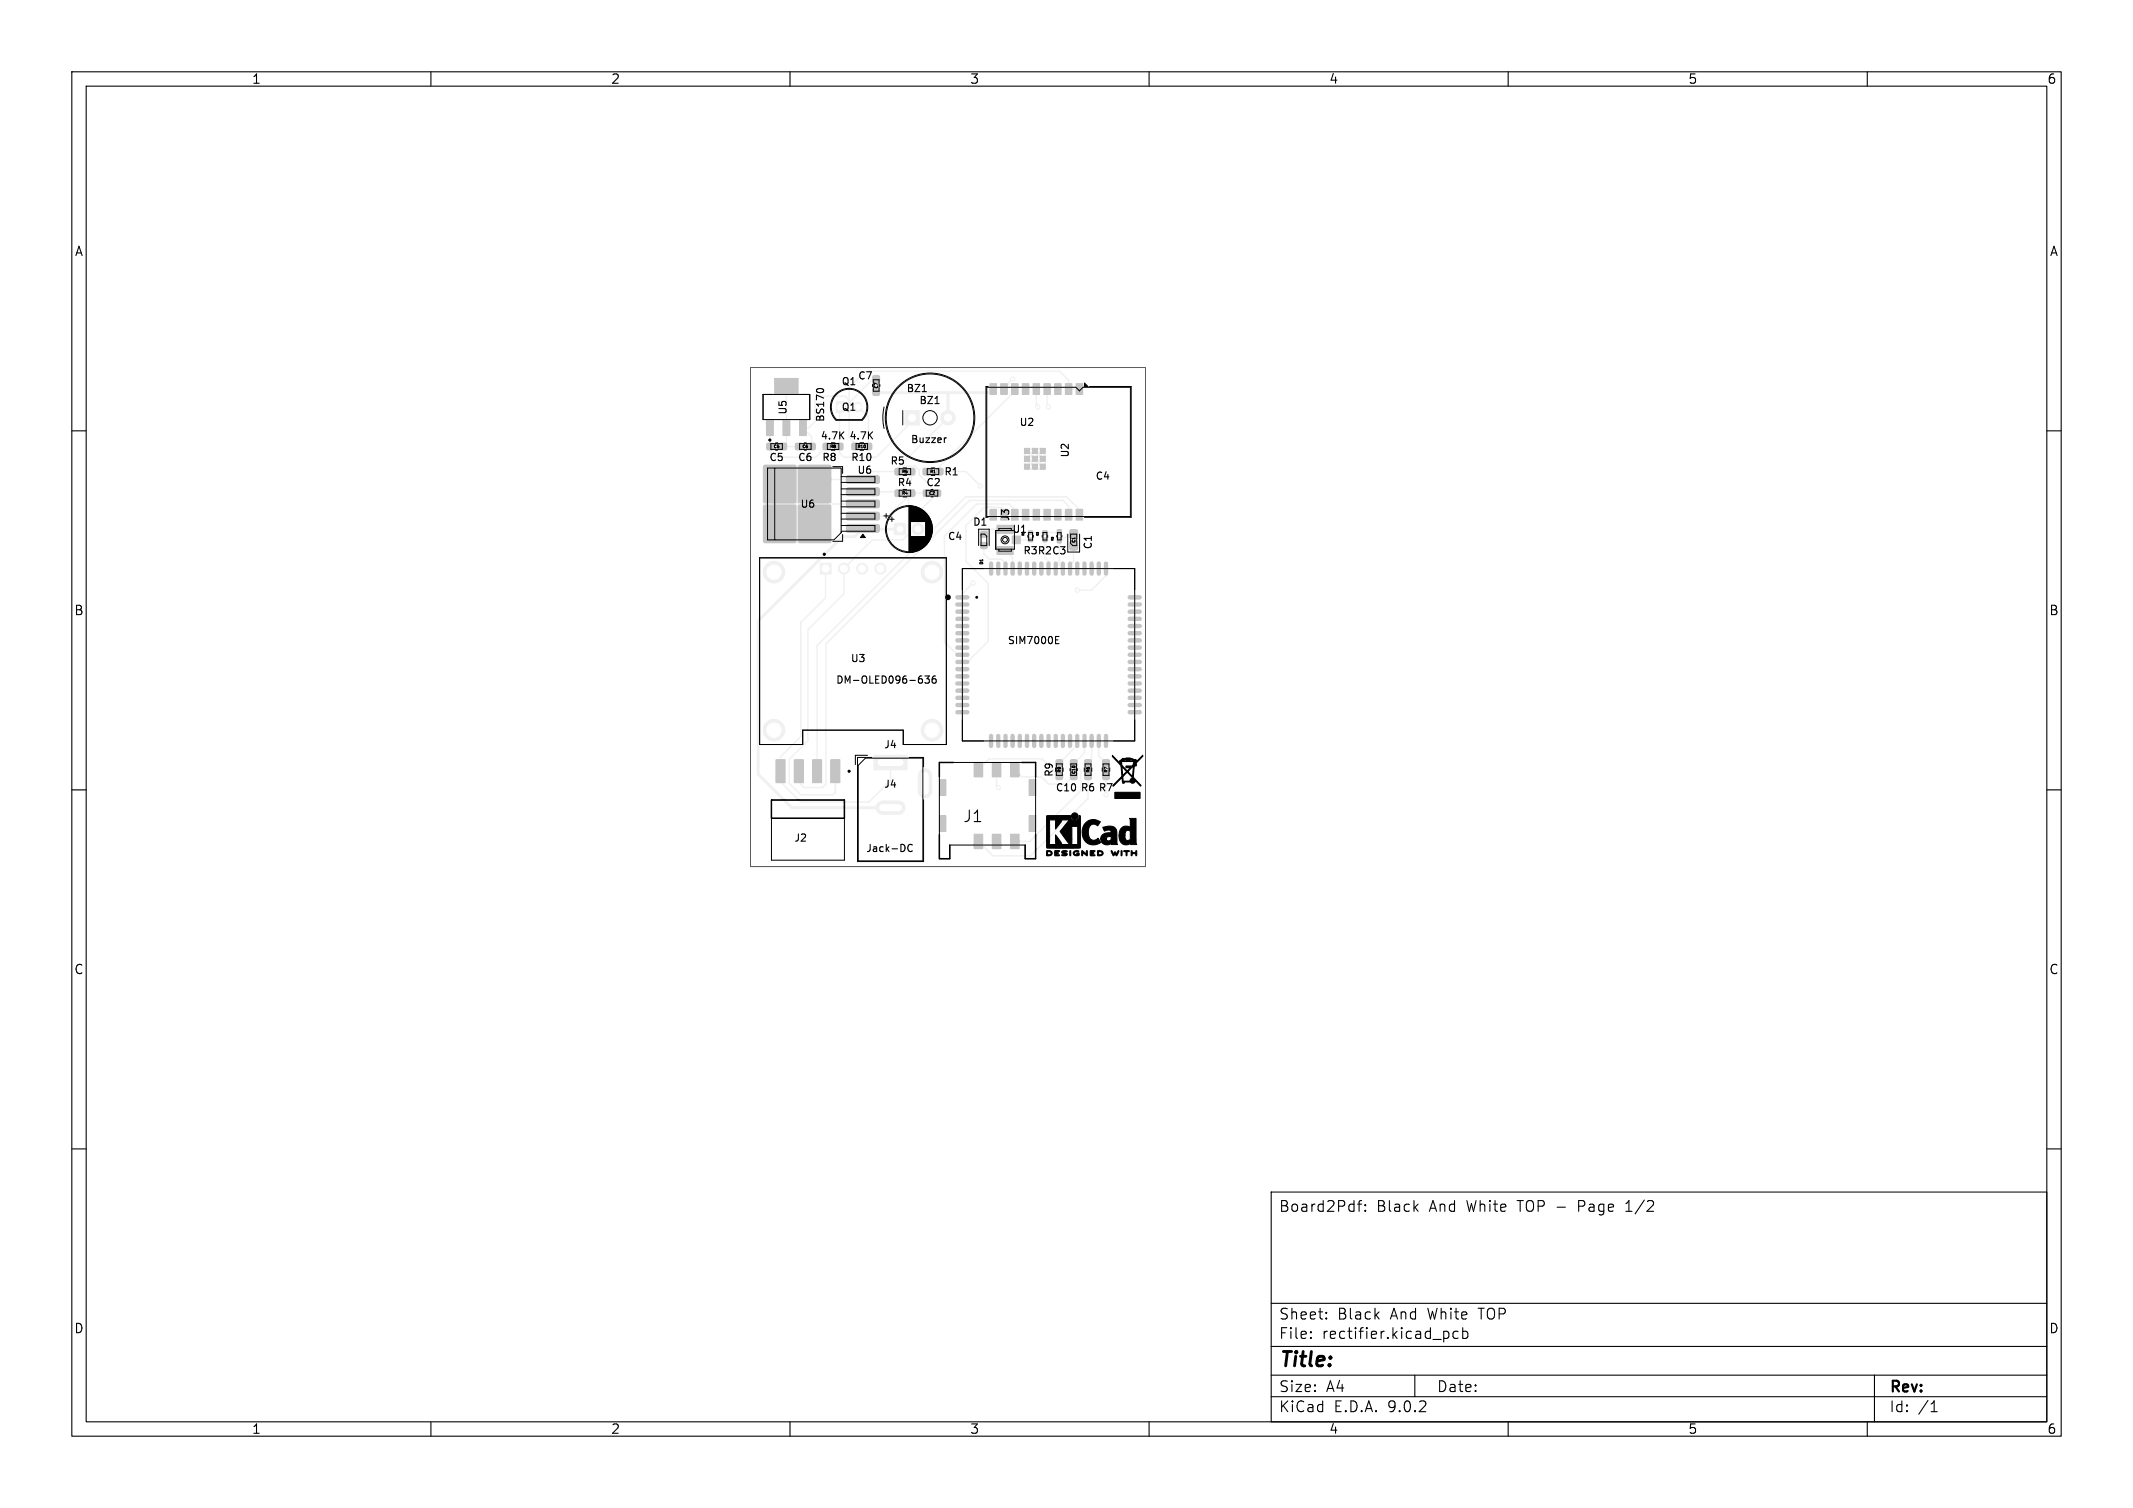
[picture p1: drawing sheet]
<svg xmlns="http://www.w3.org/2000/svg" width="297mm" height="210mm" viewBox="0 0 297 210" stroke-linecap="round" stroke-linejoin="round" font-family="sans-serif">
<g fill="#f0f0f0" stroke="#f0f0f0" stroke-width=".14">
<path d="M112.5 61.8h1v.8h-1z"/>
<path d="M110.8 61.8h.9v.8h-.9z"/>
<path d="M136.6 74h.8v.8h-.8z"/>
<path d="M136.6 75.6h.8v.7h-.8z"/>
<path d="M147.1 107.7h.8v.8h-.8z"/>
<path d="M147.1 105.9h.8v.8h-.8z"/>
<path d="M126.5 65.3h.8v.8h-.8z"/>
<path d="M124.7 65.3h.8v.8h-.8z"/>
<path d="M149 75.4h.2h.8l.1 .2-.1 .9-.2 .1-.8-.1-.1-.1z"/>
<path d="M149 73.8l.2-.1 .8 .1 .1 .2-.1 .9-.2 .1-.8-.1-.1-.1z"/>
<path d="M106.7 58.5h1v2.2h-1z"/>
<path d="M109 58.5h1v2.2h-1z"/>
<path d="M111.3 58.5h1v2.2h-1z"/>
<path d="M107.9 52.7h3.2v2.2h-3.2z"/>
<path d="M114.2 78.4h1.5v1.5h-1.5z"/>
<path d="M121.6 52.4h.8v.9h-.8z"/>
<path d="M121.6 54.1h.8v.9h-.8z"/>
<path d="M126.5 68.3h.8v.8h-.8z"/>
<path d="M124.7 68.3h.8v.8h-.8z"/>
<path d="M138.8 76.1h2.3v1.1h-2.3z"/>
<path d="M138.8 73.2h2.3v1.1h-2.3z"/>
<path d="M140.9 74.7h1.1v1h-1.1z"/>
<path d="M145.2 73.9h.6v.5h-.6z"/>
<path d="M145.2 75h.6v.4h-.6z"/>
<path d="M143.3 113.6h.9v2.2h-.9z"/>
<path d="M143.3 108.6h.9v2.2h-.9z"/>
<path d="M130.8 108.6h.9v2.2h-.9z"/>
<path d="M130.8 113.6h.9v2.2h-.9z"/>
<path d="M140.7 116.2h1.2v2h-1.2z"/>
<path d="M138.2 116.2h1.2v2h-1.2z"/>
<path d="M135.6 116.2h1.2v2h-1.2z"/>
<path d="M140.7 106.2h1.2v2h-1.2z"/>
<path d="M138.2 106.2h1.2v2h-1.2z"/>
<path d="M135.6 106.2h1.2v2h-1.2z"/>
<path d="M115.7 105.8h1.2v3.2h-1.2z"/>
<path d="M113.1 105.8h1.3v3.2h-1.3z"/>
<path d="M110.6 105.8h1.3v3.2h-1.3z"/>
<path d="M108.1 105.8h1.2v3.2h-1.2z"/>
<path d="M126 57.2h2v2h-2z"/>
<path d="M149.8 53.4h.9v1.5h-.9z"/>
<path d="M148.3 53.4h1v1.5h-1z"/>
<path d="M146.8 53.4h1v1.5h-1z"/>
<path d="M145.3 53.4h.9v1.5h-.9z"/>
<path d="M143.9 53.4h.8v1.5h-.8z"/>
<path d="M142.4 53.4h.8v1.5h-.8z"/>
<path d="M140.9 53.4h.8v1.5h-.8z"/>
<path d="M139.3 53.4h.9v1.5h-.9z"/>
<path d="M137.8 53.4h.9v1.5h-.9z"/>
<path d="M137.8 70.9h.9v1.5h-.9z"/>
<path d="M140.9 70.9h.8v1.5h-.8z"/>
<path d="M142.4 70.9h.8v1.5h-.8z"/>
<path d="M143.9 70.9h.8v1.5h-.8z"/>
<path d="M145.3 70.9h.9v1.5h-.9z"/>
<path d="M146.8 70.9h1v1.5h-1z"/>
<path d="M148.3 70.9h1v1.5h-1z"/>
<path d="M149.8 70.9h.9v1.5h-.9z"/>
<path d="M142.6 62.4h2.9v2.9h-2.9z"/>
<path d="M124.6 73l.2-.1 1.2 .1 .1 .1-.1 1.3-.1 .1-1.3-.1-.1-.2z"/>
<path d="M106.8 61.8h.9v.8h-.9z"/>
<path d="M108.5 61.8h1v.8h-1z"/>
<path d="M128.6 68.3h.8v.8h-.8z"/>
<path d="M130.2 68.3h.7v.8h-.7z"/>
<path d="M143.2 75h.6v.4h-.6z"/>
<path d="M143.2 73.9h.6v.5h-.6z"/>
<path d="M118.7 61.8h.8v.8h-.8z"/>
<path d="M120.5 61.8h.8v.8h-.8z"/>
<path d="M151.1 107.7h.8v.8h-.8z"/>
<path d="M151.1 105.9h.8v.8h-.8z"/>
<path d="M149.1 105.9h.8v.9h-.8z"/>
<path d="M149.1 107.6h.8v.9h-.8z"/>
<path d="M128.6 65.3h.8v.8h-.8z"/>
<path d="M130.4 65.3h.8v.8h-.8z"/>
<path d="M153.6 107.7h.8v.8h-.8z"/>
<path d="M153.6 105.9h.8v.8h-.8z"/>
<path d="M117.9 73.1l.2-.1h4.1l.2 .2v.7v.2h-.2h-4.1h-.2l-.1-.2z"/>
<path d="M117.9 71.4l.2-.1h4.1l.2 .2v.7v.2h-.2h-4.1h-.2l-.1-.2z"/>
<path d="M117.9 69.7l.2-.1h4.1l.2 .2v.7v.2h-.2h-4.1h-.2l-.1-.2z"/>
<path d="M106.4 64.9l.2-.1h8.8l.2 .1 .1 .1v10.3l-.1 .2-.2 .1h-8.8l-.2-.1-.1-.2v-10.3z"/>
<path d="M117.9 68l.2-.1h4.1l.2 .2v.7v.2h-.2h-4.1h-.2l-.1-.2z"/>
<path d="M117.9 66.3l.2-.1h4.1l.2 .2v.7v.2h-.2h-4.1h-.2l-.1-.2z"/>
<path d="M114.7 61.8h.8v.8h-.8z"/>
<path d="M116.5 61.8h.8v.8h-.8z"/>
<path d="M147.2 73.8h.6v.6h-.6z"/>
<path d="M147.2 74.9h.6v.7h-.6z"/>
<path d="M116.4 55.9h1.1v1.5h-1.1z"/>
<path d="M121.7 105.2h4.6v2h-4.6z"/>
<circle cx="117.5" cy="79.2" r=".75"/>
<circle cx="120" cy="79.2" r=".75"/>
<circle cx="122.6" cy="79.2" r=".75"/>
<circle cx="107.8" cy="79.7" r="1.5"/>
<circle cx="129.8" cy="79.7" r="1.5"/>
<circle cx="129.8" cy="101.7" r="1.5"/>
<circle cx="107.8" cy="101.7" r="1.5"/>
<circle cx="132" cy="58.2" r="1"/>
<circle cx="144.7" cy="62.8" r=".3"/>
<circle cx="143.5" cy="62.8" r=".3"/>
<circle cx="145.2" cy="63.3" r=".3"/>
<circle cx="144.1" cy="63.3" r=".3"/>
<circle cx="143" cy="63.3" r=".3"/>
<circle cx="144.6" cy="63.9" r=".3"/>
<circle cx="143.5" cy="63.9" r=".3"/>
<circle cx="145.2" cy="64.4" r=".3"/>
<circle cx="144.1" cy="64.4" r=".3"/>
<circle cx="143" cy="64.4" r=".3"/>
<circle cx="144.6" cy="65" r=".3"/>
<circle cx="143.5" cy="65" r=".3"/>
<circle cx="127.8" cy="73.7" r=".8"/>
<circle cx="136.5" cy="67.7" r=".3"/>
<circle cx="135.5" cy="81.2" r=".3"/>
<circle cx="150" cy="82.2" r=".3"/>
<circle cx="141" cy="52.8" r=".3"/>
<circle cx="144.5" cy="56.7" r=".3"/>
<circle cx="146" cy="56.7" r=".3"/>
<circle cx="154" cy="110.7" r=".3"/>
<circle cx="139" cy="109.7" r=".3"/>
</g>
<g fill="none" stroke="#f0f0f0" stroke-width=".6">
<path d="M138 78.5v1.4M139 78.5v1.4M140 78.5v1.4M141 78.5v1.4M142 78.5v1.4M143 78.5v1.4M144 78.5v1.4M145 78.5v1.4M146 78.5v1.4M147 78.5v1.4M148 78.5v1.4M149 78.5v1.4"/>
<path d="M150 78.5v1.4M151 78.5v1.4M152 78.5v1.4M153 78.5v1.4M154 78.5v1.4M133.3 83.2h1.4M133.3 84.2h1.4M133.3 85.2h1.4M133.3 86.2h1.4M133.3 87.2h1.4M133.3 88.2h1.4M133.3 89.2h1.4"/>
<path d="M133.3 90.2h1.4M133.3 91.2h1.4M133.3 92.2h1.4M133.3 93.2h1.4M133.3 94.2h1.4M133.3 95.2h1.4M133.3 96.2h1.4M133.3 97.2h1.4M133.3 98.2h1.4M133.3 99.2h1.4M157.3 83.2h1.4M157.3 84.2h1.4"/>
<path d="M157.3 85.2h1.4M157.3 86.2h1.4M157.3 87.2h1.4M157.3 88.2h1.4M157.3 89.2h1.4M157.3 90.2h1.4M157.3 91.2h1.4M157.3 92.2h1.4M157.3 93.2h1.4M157.3 94.2h1.4M157.3 95.2h1.4M157.3 96.2h1.4"/>
<path d="M157.3 97.2h1.4M157.3 98.2h1.4M157.3 99.2h1.4M138 102.5v1.4M139 102.5v1.4M140 102.5v1.4M141 102.5v1.4M142 102.5v1.4M143 102.5v1.4M144 102.5v1.4M145 102.5v1.4M146 102.5v1.4"/>
<path d="M147 102.5v1.4M148 102.5v1.4M149 102.5v1.4M150 102.5v1.4M151 102.5v1.4M152 102.5v1.4M153 102.5v1.4M154 102.5v1.4"/>
</g>
<path d="M119.5 56.5v.4" fill="none" stroke="#f0f0f0" stroke-width="1.1"/>
<path d="M122.9 112.5h2.2M128.8 108v2.2" fill="none" stroke="#f0f0f0" stroke-width="2"/>
<g fill="none" stroke="#f0f0f0" stroke-width=".2">
<path d="M107.2 59.6l.1 3.4M109.5 53.8v7.9l-.5 .5h2.3M113.5 55.7v3l-.9 .9h-.8l1.2 1.2v1.4M114 55.2h3.7l.5 .5M116.9 56.7v6.4l.6 .6h4.5l5-5v-.5M119.5 56.7l1.4 1.4v4.1M122 52.8h-.5l-3.3 3.3M122 54.5l.1 .2M132 58.2l-6.9 6.9v.6M138.3 54.2l-.5 .5M141 52.8l-.5 .5v.2l-.7 .7M141.3 54.2v.3l-10.5 10.5v.7h3.7l2 2"/>
<path d="M144.3 54.2v2.3l.2 .2M145.8 54.2v2.3l.2 .2M145.8 54.5l.2 .2M150.3 54.2h-1.5v-1.2l-1.3-1.3h-27l-2.3 2.3v6.9M115 79.2v4l-3.5 3.5v15.9l-2.8 2.8v3.5l2.8 2.8h9.5l3-3v-2.5M115.1 62.2l-1.5 1.5h-5.6M117 78.7l.5 .5M117.5 79.2v3.5l-5 5v15.5l-2.6 2.6v3.3l1.6 1.6h4.5l.3-.3v-3M119.1 61.8v.4M120.1 73.6l.1 .1M125.1 65.7l.8-.8h1.5l.6 .6v.6l2.5 2.6-2.7 2.7v2.3M125.1 65.7h-3.9l-1.1 1.1h-5.7l-3.4 3.4h9.1"/>
<path d="M126.5 69.1v5.3l-.8 .8h-4.2l-4 4M126.9 65.7v1.2l-1.8 1.8-.2-.2h-4.8M129 68.7h-2.1l-3.2 3.2h-3.6M137 76v1.1l.8 .8h1.6l.6 .6v.7M139.2 73.7l-.5 .5v1.9l.5 .6h.7l1.1 1v1.5M139.5 71.7v-1h-2.5l-2.5 2.5v5l3.1 3.1v8l-2.9 2.9h-.7M139.9 73.7h-2.2l-.7 .7M141.3 71.7v-.7l-.8-.8h-4.5l-4.5 4.5v4.2h.1l-.1 10.5 1.8 1.8h.7M141.5 75.2h2M143.5 74.2h3.9M145.5 75.2v2.5l.5 .5v1M148.8 71.7v-1.2l-.8-.8h-13l-20 20v19.5l-.5 .5h-2.5l-.8-.8v-1.5"/>
<path d="M149.5 76v2.2l-.5 .5v.5M149.5 74.4h-.7l-.9 .9h-.4v3.4l.5 .5M150.3 71.7v-.7l-1.8-1.8h-14l-20.7 20.7v17.5M154 78.5v1.7l-2 2h-2M135.5 81.2l-1.5 1.5v.5M136.2 107.2l1.5-1.5h7.4l2.4 2.4M138.8 107.2v2.3l.2 .2M139 117.7h.1M141.3 107.2l1 1h2.7l1 1h2.4l1.1-1.2M150 103.2v.6l-2.5 2.5M151 103.2v1.6l-1.5 1.5 1 1v2.8l-7.1 7.1h-2.1M151.5 108.1v3.1l-8 8h-5.3l-2-2"/>
<path d="M152 103.2v2.6l-.5 .5M153 103.2v2.1l1 1M154 108.1v2.6"/>
</g>
<path d="M122.1 54.7h15.7M132 54.7v3.5M120.1 73.6l-1.1 1.1h-1.7l-11.7 11.8v21.3l4.6 4.7h13.8M120.2 73.7h5.1" fill="none" stroke="#f0f0f0" stroke-width=".4"/>
<g fill="#fff" stroke="#fff" stroke-width=".14">
<circle cx="136.5" cy="67.7" r=".15"/>
<circle cx="135.5" cy="81.2" r=".15"/>
<circle cx="150" cy="82.2" r=".15"/>
<circle cx="141" cy="52.8" r=".15"/>
<circle cx="144.5" cy="56.7" r=".15"/>
<circle cx="146" cy="56.7" r=".15"/>
<circle cx="139" cy="109.7" r=".15"/>
<circle cx="115" cy="79.2" r=".5"/>
<circle cx="117.5" cy="79.2" r=".5"/>
<circle cx="120" cy="79.2" r=".5"/>
<circle cx="122.6" cy="79.2" r=".5"/>
<circle cx="107.8" cy="79.7" r="1"/>
<circle cx="129.8" cy="79.7" r="1"/>
<circle cx="129.8" cy="101.7" r="1"/>
<circle cx="107.8" cy="101.7" r="1"/>
<circle cx="127" cy="58.2" r=".5"/>
<circle cx="132" cy="58.2" r=".5"/>
<circle cx="144.6" cy="62.8" r=".1"/>
<circle cx="143.6" cy="62.8" r=".1"/>
<circle cx="145.2" cy="63.3" r=".1"/>
<circle cx="144.1" cy="63.3" r=".1"/>
<circle cx="143" cy="63.3" r=".1"/>
<circle cx="144.6" cy="63.9" r=".1"/>
<circle cx="143.5" cy="63.9" r=".1"/>
<circle cx="145.2" cy="64.4" r=".1"/>
<circle cx="144.1" cy="64.4" r=".1"/>
<circle cx="143" cy="64.4" r=".1"/>
<circle cx="144.6" cy="65" r=".1"/>
<circle cx="143.6" cy="65" r=".1"/>
<circle cx="125.3" cy="73.7" r=".4"/>
<circle cx="127.8" cy="73.7" r=".4"/>
<circle cx="117" cy="56.7" r=".37"/>
<circle cx="119.5" cy="56.7" r=".37"/>
</g>
<path d="M122.7 106.2h2.6M122.9 112.5h2.2M128.8 108v2.2" fill="none" stroke="#fff" stroke-width="1"/>
<g fill="#c4c4c4" stroke="#c4c4c4" stroke-width=".14">
<path d="M112.5 61.8h1v.8h-1z"/>
<path d="M110.8 61.8h.9v.8h-.9z"/>
<path d="M136.6 74h.8v.8h-.8z"/>
<path d="M136.6 75.6h.8v.7h-.8z"/>
<path d="M147.1 107.7h.8v.8h-.8z"/>
<path d="M147.1 105.9h.8v.8h-.8z"/>
<path d="M126.5 65.3h.8v.8h-.8z"/>
<path d="M124.7 65.3h.8v.8h-.8z"/>
<path d="M149 75.4h.2h.8l.1 .2-.1 .9-.2 .1-.8-.1-.1-.1z"/>
<path d="M149 73.8l.2-.1 .8 .1 .1 .2-.1 .9-.2 .1-.8-.1-.1-.1z"/>
<path d="M106.7 58.5h1v2.2h-1z"/>
<path d="M109 58.5h1v2.2h-1z"/>
<path d="M111.3 58.5h1v2.2h-1z"/>
<path d="M107.9 52.7h3.2v2.2h-3.2z"/>
<path d="M121.6 52.4h.8v.9h-.8z"/>
<path d="M121.6 54.1h.8v.9h-.8z"/>
<path d="M126.5 68.3h.8v.8h-.8z"/>
<path d="M124.7 68.3h.8v.8h-.8z"/>
<path d="M138.8 76.1h2.3v1.1h-2.3z"/>
<path d="M138.8 73.2h2.3v1.1h-2.3z"/>
<path d="M140.9 74.7h1.1v1h-1.1z"/>
<path d="M145.2 73.9h.6v.5h-.6z"/>
<path d="M145.2 75h.6v.4h-.6z"/>
<path d="M143.3 113.6h.9v2.2h-.9z"/>
<path d="M143.3 108.6h.9v2.2h-.9z"/>
<path d="M130.8 108.6h.9v2.2h-.9z"/>
<path d="M130.8 113.6h.9v2.2h-.9z"/>
<path d="M140.7 116.2h1.2v2h-1.2z"/>
<path d="M138.2 116.2h1.2v2h-1.2z"/>
<path d="M135.6 116.2h1.2v2h-1.2z"/>
<path d="M140.7 106.2h1.2v2h-1.2z"/>
<path d="M138.2 106.2h1.2v2h-1.2z"/>
<path d="M135.6 106.2h1.2v2h-1.2z"/>
<path d="M115.7 105.8h1.2v3.2h-1.2z"/>
<path d="M113.1 105.8h1.3v3.2h-1.3z"/>
<path d="M110.6 105.8h1.3v3.2h-1.3z"/>
<path d="M108.1 105.8h1.2v3.2h-1.2z"/>
<path d="M144.8 62.4h.7v.7h-.7z"/>
<path d="M143.7 62.4h.7v.7h-.7z"/>
<path d="M142.6 62.4h.7v.7h-.7z"/>
<path d="M144.8 63.5h.7v.7h-.7z"/>
<path d="M143.7 63.5h.7v.7h-.7z"/>
<path d="M142.6 63.5h.7v.7h-.7z"/>
<path d="M144.8 64.6h.7v.7h-.7z"/>
<path d="M143.7 64.6h.7v.7h-.7z"/>
<path d="M142.6 64.6h.7v.7h-.7z"/>
<path d="M149.8 53.4h.9v1.5h-.9z"/>
<path d="M148.3 53.4h1v1.5h-1z"/>
<path d="M146.8 53.4h1v1.5h-1z"/>
<path d="M145.3 53.4h.9v1.5h-.9z"/>
<path d="M143.9 53.4h.8v1.5h-.8z"/>
<path d="M142.4 53.4h.8v1.5h-.8z"/>
<path d="M140.9 53.4h.8v1.5h-.8z"/>
<path d="M139.3 53.4h.9v1.5h-.9z"/>
<path d="M137.8 53.4h.9v1.5h-.9z"/>
<path d="M137.8 70.9h.9v1.5h-.9z"/>
<path d="M140.9 70.9h.8v1.5h-.8z"/>
<path d="M142.4 70.9h.8v1.5h-.8z"/>
<path d="M143.9 70.9h.8v1.5h-.8z"/>
<path d="M145.3 70.9h.9v1.5h-.9z"/>
<path d="M146.8 70.9h1v1.5h-1z"/>
<path d="M148.3 70.9h1v1.5h-1z"/>
<path d="M149.8 70.9h.9v1.5h-.9z"/>
<path d="M106.8 61.8h.9v.8h-.9z"/>
<path d="M108.5 61.8h1v.8h-1z"/>
<path d="M128.6 68.3h.8v.8h-.8z"/>
<path d="M130.2 68.3h.7v.8h-.7z"/>
<path d="M143.2 75h.6v.4h-.6z"/>
<path d="M143.2 73.9h.6v.5h-.6z"/>
<path d="M118.7 61.8h.8v.8h-.8z"/>
<path d="M120.5 61.8h.8v.8h-.8z"/>
<path d="M151.1 107.7h.8v.8h-.8z"/>
<path d="M151.1 105.9h.8v.8h-.8z"/>
<path d="M149.1 105.9h.8v.9h-.8z"/>
<path d="M149.1 107.6h.8v.9h-.8z"/>
<path d="M128.6 65.3h.8v.8h-.8z"/>
<path d="M130.4 65.3h.8v.8h-.8z"/>
<path d="M153.6 107.7h.8v.8h-.8z"/>
<path d="M153.6 105.9h.8v.8h-.8z"/>
<path d="M111.2 70.4l.2-.1h4.1l.1 .1 .1 .2v4.7l-.1 .2-.1 .1h-4.1l-.2-.1v-.2v-4.7z"/>
<path d="M111.2 64.9l.2-.1h4.1l.1 .1 .1 .1v4.8l-.1 .2h-.1h-4.1h-.2v-.2v-4.8z"/>
<path d="M106.4 70.4l.2-.1h4l.2 .1v.2v4.7v.2l-.2 .1h-4l-.2-.1-.1-.2v-4.7z"/>
<path d="M106.4 64.9l.2-.1h4l.2 .1v.1v4.8v.2h-.2h-4h-.2l-.1-.2v-4.8z"/>
<path d="M117.9 73.1l.2-.1h4.1l.2 .2v.7v.2h-.2h-4.1h-.2l-.1-.2z"/>
<path d="M117.9 71.4l.2-.1h4.1l.2 .2v.7v.2h-.2h-4.1h-.2l-.1-.2z"/>
<path d="M117.9 69.7l.2-.1h4.1l.2 .2v.7v.2h-.2h-4.1h-.2l-.1-.2z"/>
<path d="M117.9 68l.2-.1h4.1l.2 .2v.7v.2h-.2h-4.1h-.2l-.1-.2z"/>
<path d="M117.9 66.3l.2-.1h4.1l.2 .2v.7v.2h-.2h-4.1h-.2l-.1-.2z"/>
<path d="M114.7 61.8h.8v.8h-.8z"/>
<path d="M116.5 61.8h.8v.8h-.8z"/>
<path d="M147.2 73.8h.6v.6h-.6z"/>
<path d="M147.2 74.9h.6v.7h-.6z"/>
</g>
<g fill="none" stroke="#c4c4c4" stroke-width=".6">
<path d="M138 78.5v1.4M139 78.5v1.4M140 78.5v1.4M141 78.5v1.4M142 78.5v1.4M143 78.5v1.4M144 78.5v1.4M145 78.5v1.4M146 78.5v1.4M147 78.5v1.4M148 78.5v1.4M149 78.5v1.4"/>
<path d="M150 78.5v1.4M151 78.5v1.4M152 78.5v1.4M153 78.5v1.4M154 78.5v1.4M133.3 83.2h1.4M133.3 84.2h1.4M133.3 85.2h1.4M133.3 86.2h1.4M133.3 87.2h1.4M133.3 88.2h1.4M133.3 89.2h1.4"/>
<path d="M133.3 90.2h1.4M133.3 91.2h1.4M133.3 92.2h1.4M133.3 93.2h1.4M133.3 94.2h1.4M133.3 95.2h1.4M133.3 96.2h1.4M133.3 97.2h1.4M133.3 98.2h1.4M133.3 99.2h1.4M157.3 83.2h1.4M157.3 84.2h1.4"/>
<path d="M157.3 85.2h1.4M157.3 86.2h1.4M157.3 87.2h1.4M157.3 88.2h1.4M157.3 89.2h1.4M157.3 90.2h1.4M157.3 91.2h1.4M157.3 92.2h1.4M157.3 93.2h1.4M157.3 94.2h1.4M157.3 95.2h1.4M157.3 96.2h1.4"/>
<path d="M157.3 97.2h1.4M157.3 98.2h1.4M157.3 99.2h1.4M138 102.5v1.4M139 102.5v1.4M140 102.5v1.4M141 102.5v1.4M142 102.5v1.4M143 102.5v1.4M144 102.5v1.4M145 102.5v1.4M146 102.5v1.4"/>
<path d="M147 102.5v1.4M148 102.5v1.4M149 102.5v1.4M150 102.5v1.4M151 102.5v1.4M152 102.5v1.4M153 102.5v1.4M154 102.5v1.4"/>
</g>
<g fill="none" stroke="#000" stroke-width=".15">
<path d="M10 10h277v190h-277zM12 12h273v186h-273zM60 10v2M110 10v2M160 10v2M210 10v2M260 10v2M113.7 54.3l.4-.2 .5 .2M128.4 54.5h.6M130.2 56.2h.6M10 60h2M131.8 61l-.3 .1"/>
<path d="M285 60h2M128.2 94.1h.2M128.3 94.5l.2 .2v.2l-.2 .2M128.8 94.1h.6l-.3 .4 .3 .1v.4l-.2 .1-.4-.1M130.3 94.1l-.3 .1a.67 .67 0 0 0 0 .9l.3-.1 .1-.3-.2-.2h-.2l-.2 .2M147 89.1h.3M147 89.6h.5M147 88.6h.5M10 110h2M127 117.7a.47 .47 0 0 0-.6 .3 .47 .47 0 0 0 .4 .6l.2-.1M285 110h2M10 160h2"/>
<path d="M177 166h108v32h-108zM189 167.7h.6M189.6 167.2l-.3 .1-.1 .1v1.3M190.1 168.6h.1l-.1 .1M190.1 168.6h-.1l.1 .1M190.1 167.8v.1M190.1 168.6v.1M190.1 167.8h.1l-.1 .1M190.1 167.8h-.1l.1 .1M226.4 168.7h.8M226.7 167.4l-.3 .2M285 160h2"/>
<path d="M60 198v2M110 198v2M160 198v2M177 194.5h108M177 191.5h108M177 187.5h108M177 181.5h108M182.5 186.3h.1l-.1 .1M182.5 186.3v.1M182.5 185.5v.1M182.5 185.5h.1l-.1 .1M184.7 183.6v.1"/>
<path d="M184.7 183.6h-.1l.1 .1M184.7 182.8v.1M184.7 182.8h-.1l.1 .1M197 191.5v3M201.5 185.4l.2 .3v.4l-.2 .3M203 185.5l-.4-.1-.3 .3v.4l.2 .2 .1 .1 .4-.1M203.7 185.5l.4-.1 .3 .3v.4l-.2 .2-.1 .1-.4-.1M203.7 184.9v1.5M210 198v2M260 198v2M261 191.5v6.5M268.9 196.6h.8"/>
<path d="M269 195.5l.3-.4v1.5"/>
</g>
<g fill="none" stroke="#000" stroke-width=".14">
<path d="M106.2 54.9h6.6v3.5h-6.6zM116.4 58.5a2.6 2.6 0 0 1 0-3.7 2.6 2.6 0 0 1 3.7 0 2.6 2.6 0 0 1 0 3.7M116.4 58.5h3.6M120 58.4h-3.5a2.48 2.48 0 0 1 0-3.5 2.48 2.48 0 0 1 3.5 0 2.48 2.48 0 0 1 0 3.5M121.5 53.5v.3M121.6 52.9h.8v1.6h-.8zM122.5 53.5v.3M123.1 56.7l-.2 1.7 .2 1.3M125.7 57.2v2M137.4 53.9h12.4l.5 .5 .5-.5h6.6v18h-20zM137.6 53.8h-.3v18.2h.3M151.7 53.8h5.8v18.2h-6.5"/>
<path d="M105.8 77.7h26v26h-6v-2h-14v2h-6zM107.3 61.8h1.6v.8h-1.6zM107.9 65.2h9.2v9l-1 1h-8.2zM107.9 65.2h-1v10h1M108 61.7h.3M108 62.7h.3M111.3 61.8h1.6v.8h-1.6zM112 61.7h.3M112 62.7h.3M115.2 61.8v.8h1.6v-.8M115.7 62.7h.6M116 65h1.3v.9"/>
<path d="M117.1 66.4h4.7v.8h-4.7M117.1 68.1h4.7v.8h-4.7M117.1 69.8h4.7v.8h-4.7M117.1 71.5h4.7v.8h-4.7M117.1 73.2h4.7v.8h-4.7M117.3 74.4v1h-1.3M119.2 61.8v.8h1.6v-.8M119.7 62.7h.6M123.1 71.8h.6M123.4 71.5v.7M123.9 72.3h.6M124.2 72v.6"/>
<path d="M125.2 65.3h1.6v.8h-1.6zM125.2 68.3v.8h1.6v-.8M125.7 65.2h.6M125.7 66.2h.6M125.7 69.2h.6M126.6 70.5v6.4M126.7 70.5v6.4M126.8 70.5v6.4M126.8 70.5v2.1M126.8 74.7v2.2M126.9 70.5v2.1M126.9 74.7v2.2"/>
<path d="M127 70.5v2.1M127 74.7v2.2M127.1 70.5v2.1M127.1 74.7v2.2M127.2 70.5v2.1M127.2 74.7v2.2M127.2 74.7v2.1M127.3 70.5v2.1M127.3 74.7v2.1M127.4 70.6v2M127.4 74.7v2.1M127.5 70.6v2"/>
<path d="M127.5 74.7v2.1M127.6 70.6v2M127.6 74.7v2.1M127.6 74.7v2M127.7 70.7v1.9M127.7 74.7v2M127.8 70.7v1.9M127.8 74.7v2M127.9 70.7v1.9M127.9 74.7v1.9M128 70.8v1.8M128 74.7v1.9"/>
<path d="M128.1 70.8v1.8M128.1 74.7v1.8M128.2 70.9v1.7M128.2 74.7v1.8M128.2 74.7v1.7M128.3 70.9v1.7M128.3 74.7v1.7M128.3 71v1.6M128.4 71v1.6M128.4 74.7v1.7M128.4 74.7v1.6M128.5 71.1v1.5"/>
<path d="M128.5 74.7v1.6M128.6 71.1v1.5M128.6 74.7v1.5M128.6 71.2v1.4M128.7 71.2v1.4M128.7 74.7v1.4M128.7 71.3v1.3M128.8 71.3v1.3M128.8 74.7v1.4M128.8 74.7v1.3M128.8 71.4v1.2M128.9 71.4v4.5"/>
<path d="M128.9 71.5v4.4M129 71.5v4.4M129 68.3v.8h1.6v-.8M129 71.5v4.3M129 71.6v4.2M129.1 71.6v4.1M129.1 65.3h1.6v.8h-1.6zM129.1 71.7v4M129.2 71.7v3.9M129.2 71.8v3.8M129.2 71.8v3.7M129.3 71.9v3.6"/>
<path d="M129.3 72v3.4M129.4 72v3.3M129.4 72.1v3.2M129.4 72.2v3M129.5 72.3v2.8M129.5 72.3v2.7M129.6 72.4v2.5M129.6 72.5v2.3M129.6 69.2h.3M129.6 72.6v2.1M129.7 65.2h.5M129.7 66.2h.5"/>
<path d="M129.7 72.7v1.9M129.7 72.9v1.6M129.8 73.1v1.2M129.8 73.3v.8M134 79.2h24v24h-24zM136.3 76v-2.3h1.4v2.3M136.6 74.4h.5l.3 .3v1.3h-.8zM138.6 73.9h2.6v2.6h-2.6zM139.1 76.5h.1M140.8 73.6h-1.7v.2M140.8 76.5v.3h-1.7v-.3M143.1 74.5v.3"/>
<path d="M143.2 74.2h.6v1h-.6zM143.9 74.5v.3M145.1 74.5v.3M145.2 74.2h.6v1h-.6zM145.9 74.5v.3M147.1 74.6v.2M147.2 74.2h.6v1h-.6zM147.9 74.6v.2M148.7 74.4v2.5h1.6v-2.5M149.1 74.4h.8v1.6h-.5l-.3-.3zM107.4 111.4h10.2v8.4h-10.2zM107.4 114h10.2"/>
<path d="M119.5 106.6l1-1h8v14.3h-9zM120.8 105.2h-1.7v1.3M121.4 105.5h-2v14.5h9.2v-8.6M126.6 105.5h2v1.3M130.8 106.2h13.4v13.4h-1.4v-1.9h-10.6v1.9h-1.4zM147.1 106.4h.8v1.6h-.8M148 106.9v.5M149 107v.3M149.1 106.4h.8v1.6h-.8zM150 107v.3M151 106.9v.5M151.1 106.4h.8v1.6h-.8z"/>
<path d="M152 106.9v.5M153.5 106.9v.5M153.6 106.4h.8v1.6h-.8zM154.5 106.9v.5"/>
<circle cx="129.5" cy="58.2" r="6.2"/>
<circle cx="129.5" cy="58.2" r="6.1"/>
<circle cx="129.5" cy="58.2" r="1"/>
<circle cx="126.6" cy="73.7" r="3.1"/>
<circle cx="126.6" cy="73.7" r="3.3"/>
<circle cx="139.9" cy="75.2" r=".55"/>
<circle cx="139.9" cy="75.2" r=".33"/>
</g>
<circle cx="132" cy="83.2" r=".2" fill="none" stroke="#000" stroke-width=".4"/>
<g fill="#000" stroke="#000" stroke-width=".14">
<path d="M151 53.3l.5 .5h-.5zM120.1 74.4l.4 .5h-.7zM145.8 118.5a.45 .45 0 0 1 .5 0 .45 .45 0 0 1 .1 .6 .58 .58 0 0 1-.7 0v-.1h.3a.26 .26 0 0 0 .4-.2 .27 .27 0 0 0-.5-.2v.4h-.2zM146.9 118.5h.6v.1h-.5v.1l.4 .1-.4 .1v.1l.5 .1-.4 .1a.2 .2 0 0 1-.2-.1 .2 .2 0 0 1 0-.2zM147.9 118.6v-.1a.41 .41 0 0 1 .7 .1l-.6 .1a.52 .52 0 0 1 .6 .3l-.1 .1a.51 .51 0 0 1-.7-.1h.1a.32 .32 0 0 0 .5-.1h-.1a.32 .32 0 0 1-.3 0 .32 .32 0 0 1-.1-.3zM145.8 113.6h3.3a.61 .61 0 0 0 .6 .7 .61 .61 0 0 0 .6-.7l.1 .1v4.3v.1h-.6h-4l-.1-3.9h.3l.1 .2v2.8l-.1 .4h1.1l-.1-.3v-1l.7 1 .1 .3h2.3v-.2v-2.3h-.9v.2v2.1v.2h-.2l-1.4-1.8 1.4-1.6h-1.2l-.1 .3-.7 1v-1l.1-.3h-1.4zM149 118.5h.1l-.1 .7v-.1zM149.5 118.6l.4-.1 .3 .1h-.3a.24 .24 0 0 0-.3 .2 .24 .24 0 0 0 .4 .2h.1l-.1-.1a.19 .19 0 0 1 .3-.1 .21 .21 0 0 1-.1 .4 .43 .43 0 0 1-.6-.1 .43 .43 0 0 1-.1-.5zM150.7 118.5l.5 .4 .1-.4h.1v.4a.15 .15 0 0 1 0 .2 .15 .15 0 0 1-.2 0l-.4-.4v.3a.11 .11 0 0 1 0 .1 .11 .11 0 0 1-.2 .1 .11 .11 0 0 1 0-.2zM151.8 118.5h.7l-.1 .1h-.5v.1l.4 .1-.4 .1v.1l.6 .1-.1 .1h-.4a.2 .2 0 0 1-.2-.1 .2 .2 0 0 1 0-.2zM151.2 114.6a1.56 1.56 0 0 1 2-.1l-.3 .5a.85 .85 0 0 0-1.2 .2 1.36 1.36 0 0 0 .4 1.8 .8 .8 0 0 0 .8-.3l.3 .7a1.63 1.63 0 0 1-1.9 0 1.63 1.63 0 0 1-.6-1.8l.1-.6zM152.8 118.5a.56 .56 0 0 1 .8 .4l-.2 .2-.5 .1-.1-.6h.2v.4h.1a.26 .26 0 0 0 .4-.2 .26 .26 0 0 0-.4-.2h-.3z"/>
<path d="M153.5 115.2h.2a1.61 1.61 0 0 1 1.7 .2l.1 .4 .1 1.8h-.8v-.2a.88 .88 0 0 1-1 .2 .88 .88 0 0 1-.5-.8h.7a.38 .38 0 0 0 .3 .3 .38 .38 0 0 0 .4-.2v-.3a.44 .44 0 0 0-.7 .2h-.7a1 1 0 0 1 1.3-.8h.1a.54 .54 0 0 0-.4-.4 .54 .54 0 0 0-.5 .1zM154.7 118.5l.3 .4 .1-.1a.16 .16 0 0 1 .2-.2 .16 .16 0 0 1 .1 .2l.1 .1 .2-.4h.1l-.3 .7h-.1l-.1-.3-.3 .3zM156.1 118.5h.1v.7l-.1-.1zM156.5 118.5h.8l-.1 .1h-.3v.6l-.1-.1v-.5h-.3zM157.3 114h.9v3.2l.1 .4h-.9v-.2a1 1 0 0 1-1.2 .1 1 1 0 0 1-.4-1.1h.8a.46 .46 0 0 0 .2 .6 .46 .46 0 0 0 .6-.1v-1.1a.46 .46 0 0 0-.6-.1 .46 .46 0 0 0-.2 .6v.1h-.8a1.04 1.04 0 0 1 1.4-1.3l.2 .1v-1zM157.5 118.5h.1v.2h.5l.1-.2h.1v.7l-.2-.1v-.2h-.5v.2l-.1 .1zM155.2 110.3h3.5v.9h-3.5zM154.9 105.2l1.2 1.2-.1-.3 .2 .1a.86 .86 0 0 0 .5 .8l.3 .4 .4-.5h-.6v-.2h.7v.1l.3-.3 .3 .1v-.2l-.1 .1h-.2l.1-.4h-2v-.2h2l-.5-.2v.1h-.6v-.1h.5l-.8 .1v.1h-.2v-.1l-.3 .1 .3-.3h.5h.6l.5 .2a.19 .19 0 0 1 .3 0 .19 .19 0 0 1-.2 .3v.2l1.1-1.1v.1l-.9 1v.4h-.3v.4a1.61 1.61 0 0 0 0 1.3l1 1-.1 .1-.7-.8a.36 .36 0 0 1-.3 .4 .36 .36 0 0 1-.4-.2h-.9v.2h-.2l-.1-.8-1.1 1.2-.2-.1 1.3-1.2h.1l.1 .6h.9l.1-.3 .3-.2-.7-.8-.7 .7h-.1l-.1-1.4h.1l.1 1.2 .6-.6h.2l.6 .7 .1-1.4-.7 .7h-.2l-.7-.6h-.1v-.2l-1.2-1.2z"/>
<circle cx="149.7" cy="113.7" r=".47"/>
</g>
<g fill="none" stroke="#000" stroke-width=".2">
<path d="M107.4 111.4h10.2v2.6h-10.2zM130.8 116.2v3.4h1.4v-1.9M132.8 106.2h-2v2M142.2 106.2h2v2M144.2 116.2v3.4h-1.4v-1.9"/>
<circle cx="107.2" cy="61.3" r=".1"/>
<circle cx="114.8" cy="77.2" r=".1"/>
<circle cx="136" cy="83.2" r=".1"/>
<circle cx="118.2" cy="107.4" r=".1"/>
</g>
<path d="M104.5 51.2h55v69.5h-55z" fill="none" stroke="#575757" stroke-width=".14"/>
<text font-size="2.8" x="178" y="190.9">Title:</text>
<text font-size="2.2" x="134.1" y="114.7">J1</text>
<g font-size="2.1">
<text x="178" y="169">Board2Pdf:</text>
<text x="191.7" y="169">Black</text>
<text x="199.1" y="169">And</text>
<text x="204.4" y="169">White</text>
<text x="211.6" y="169">TOP -</text>
<text x="220.3" y="169">Page</text>
<text x="227.1" y="169">1/2</text>
<text x="178" y="184">Sheet:</text>
<text x="186.2" y="184">Black</text>
<text x="193.7" y="184">And</text>
<text x="199" y="184">White</text>
<text x="206.2" y="184">TOP</text>
<text x="178" y="186.7">File:</text>
<text x="184.1" y="186.7">rectifier.kicad_pcb</text>
<text x="178" y="196.9">KiCad</text>
<text x="178" y="194.1">Size:</text>
<text x="184.7" y="194.1">A4</text>
<text x="185.7" y="196.9">E.D.A.</text>
<text x="193.3" y="196.9">9.0.2</text>
<text x="200" y="194.1">Date:</text>
<text x="263" y="194.3">Rev:</text>
<text x="263" y="196.9">Id:</text>
<text x="267.1" y="196.9">/1</text>
</g>
<g font-size="1.8">
<text x="35" y="11.9">1</text>
<text x="85" y="11.9">2</text>
<text x="135" y="11.9">3</text>
<text x="185" y="11.9">4</text>
<text x="235" y="11.9">5</text>
<text x="285" y="11.9">6</text>
<text x="10.3" y="35.9">A</text>
<text x="285.4" y="35.9">A</text>
<text x="10.3" y="85.9">B</text>
<text x="285.3" y="85.9">B</text>
<text x="10.3" y="135.9">C</text>
<text x="285.3" y="135.9">C</text>
<text x="10.3" y="185.9">D</text>
<text x="285.3" y="185.9">D</text>
<text x="35" y="199.9">1</text>
<text x="85" y="199.9">2</text>
<text x="135" y="199.9">3</text>
<text x="185" y="199.9">4</text>
<text x="235" y="199.9">5</text>
<text x="285" y="199.9">6</text>
</g>
<g font-size="1.4">
<text x="117.1" y="53.8">Q1</text>
<text x="119.4" y="53">C7</text>
<text x="109.7" y="57.8" transform="rotate(-90 109.7 57.8)">U5</text>
<text x="115" y="58.9" transform="rotate(-90 115 58.9)">BS170</text>
<text x="117.1" y="57.4">Q1</text>
<text x="126.1" y="54.8">BZ1</text>
<text x="127.9" y="56.5">BZ1</text>
<text x="141.9" y="59.5">U2</text>
<text x="107" y="64.4">C5</text>
<text x="111" y="64.4">C6</text>
<text x="114.2" y="61.4">4.7K</text>
<text x="114.4" y="64.4">R8</text>
<text x="118.2" y="61.4">4.7K</text>
<text x="118.4" y="64.4">R10</text>
<text x="123.9" y="64.9">R5</text>
<text x="126.7" y="61.9">Buzzer</text>
<text x="149" y="63.8" transform="rotate(-90 149 63.8)">U2</text>
<text x="111.4" y="70.9">U6</text>
<text x="119.3" y="66.2">U6</text>
<text x="124.9" y="67.9">R4</text>
<text x="128.9" y="67.9">C2</text>
<text x="131.4" y="66.4">R1</text>
<text x="152.5" y="67">C4</text>
<text x="131.9" y="75.4">C4</text>
<text x="135.4" y="73.4">D1</text>
<text x="140.7" y="72.7" transform="rotate(-90 140.7 72.7)">J3</text>
<text x="140.9" y="74.4">U1</text>
<text x="142.4" y="77.4">R3R2C3</text>
<text x="152.2" y="76.6" transform="rotate(-90 152.2 76.6)">C1</text>
<text x="140.2" y="89.9">SIM7000E</text>
<text x="116.3" y="95.4">DM-OLED096-636</text>
<text x="118.4" y="92.4">U3</text>
<text x="123" y="104.4">J4</text>
<text x="123" y="109.9">J4</text>
<text x="146.8" y="108.3" transform="rotate(-90 146.8 108.3)">R9</text>
<text x="146.9" y="110.4">C10 R6 R7</text>
<text x="110.5" y="117.4">J2</text>
<text x="120.5" y="118.9">Jack-DC</text>
</g>
<g font-size=".6">
<text x="122.3" y="54.1" transform="rotate(-90 122.3 54.1)">C7</text>
<text x="107.7" y="62.5">C5</text>
<text x="111.7" y="62.5">C6</text>
<text x="115.6" y="62.5">R8</text>
<text x="119.4" y="62.5">R10</text>
<text x="125.6" y="66">R5</text>
<text x="129.5" y="66">R1</text>
<text x="125.6" y="69">R4</text>
<text x="129.3" y="69">C2</text>
<text x="149.8" y="75.6" transform="rotate(-90 149.8 75.6)">C1</text>
<text x="136.9" y="78.7" transform="rotate(-90 136.9 78.7)">D1</text>
<text x="147.8" y="107.6" transform="rotate(-90 147.8 107.6)">R9</text>
<text x="149.8" y="107.8" transform="rotate(-90 149.8 107.8)">C10</text>
<text x="151.8" y="107.6" transform="rotate(-90 151.8 107.6)">R6</text>
<text x="154.3" y="107.6" transform="rotate(-90 154.3 107.6)">R7</text>
</g>
<g font-size=".4">
<text x="142.7" y="74.6" transform="rotate(-90 142.7 74.6)">R2</text>
<text x="146.7" y="75.3" transform="rotate(-90 146.7 75.3)">R3</text>
</g>
<text font-size=".3" x="144.6" y="74.6" transform="rotate(-90 144.6 74.6)">C3</text>
</svg>
